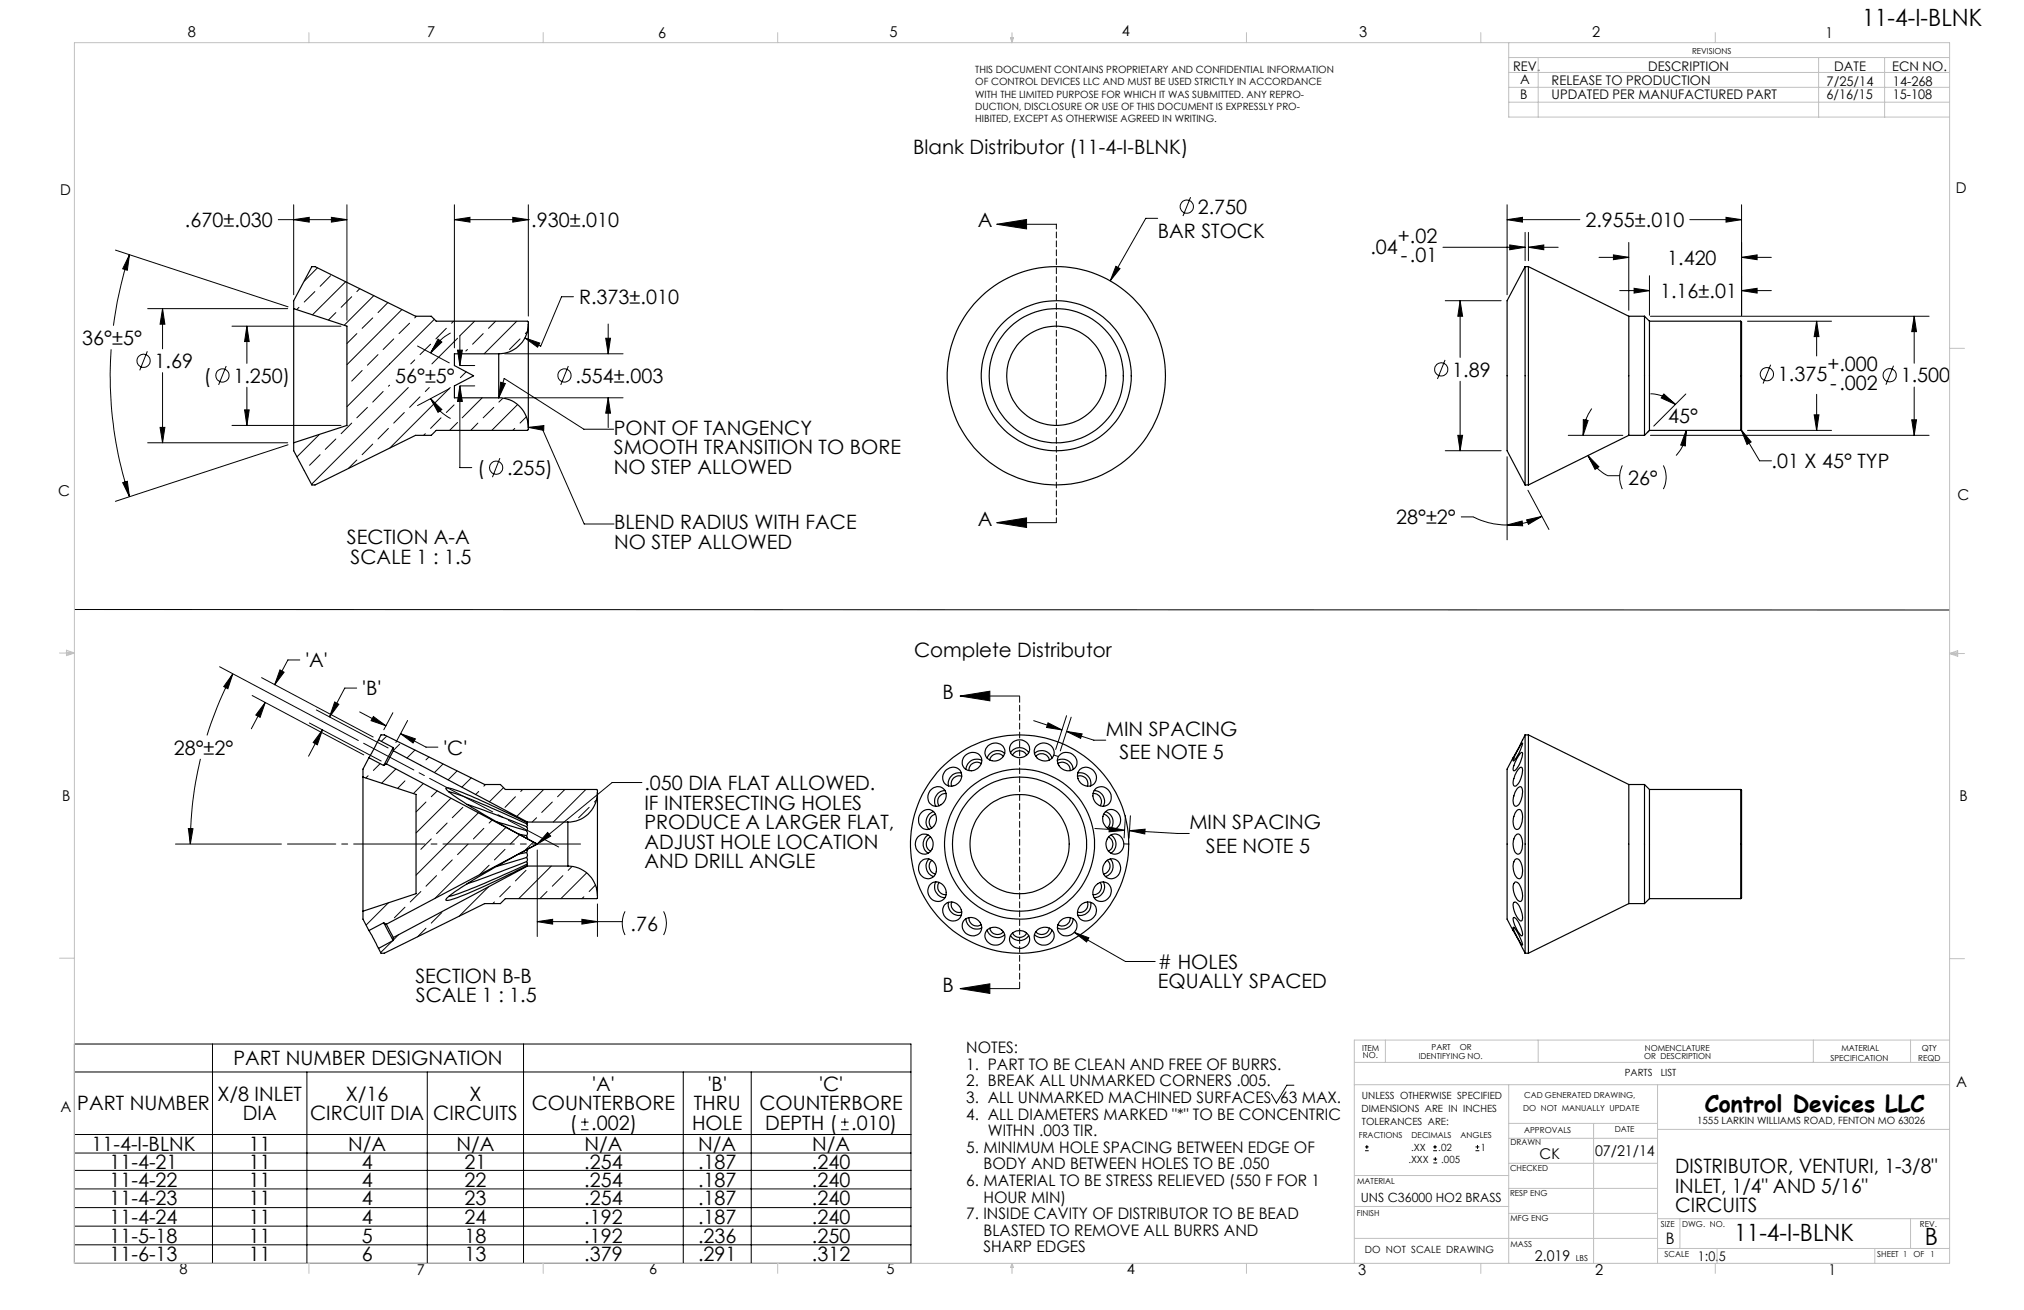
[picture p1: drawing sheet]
<svg xmlns="http://www.w3.org/2000/svg" width="432mm" height="279mm" viewBox="0 0 432 279" stroke-linecap="round" stroke-linejoin="round" font-family="sans-serif">
<g fill="none" stroke="#000" stroke-width=".21">
<path d="M24.6 53.3l36.9 12.1M27.6 54.3l-.4 3.3-1-.3zM27.6 54.3l-.7 2.5a83.1 83.1 0 0 0-2.7 12.7M59.4 46.8h14.6M62.7 43.7v19.2M62.7 46.8l3.3-.4v1zM67.7 57.1l-2.8 2.9M70.5 58.8l-2.2 2.3M70.7 46.4l3.3 .4-3.3 .6zM74 43.7v24.6M96.9 43.7v30.5M96.9 46.8h15.8"/>
<path d="M96.9 46.8l3.4-.4v1zM109.4 46.4l3.3 .4-3.3 .6zM112.7 43.7v23.7M112.7 46.8h.1M212.7 47.8l6.3-1v2zM212.7 47.8h12.7M238.1 56.8l.8 .5-2 2.6zM247 46.6h-2.6l-7.5 13.3M254 42.1l-1.6 4M307.8 52.7h17.6M321.5 46.8h15.5M321.5 43.7v19.2"/>
<path d="M321.5 46.8l3.3-.4v1zM322.1 52.2l3.3 .5-3.3 .6zM325.4 49.6v6M326.1 49.6v6M326.1 52.7h6.3M326.1 52.7l3.3-.5v1.1zM341.1 54.9h6.4M344.2 54.4l3.3 .5-3.3 .5zM347.5 51.7v14.5M351.9 58.8v8.4M360.5 46.8h11M368.2 46.4l3.3 .4-3.3 .6z"/>
<path d="M371.5 43.7v23.5M371.5 54.9h6.4M371.5 54.9l3.4-.5v1zM23.7 74.5a83.7 83.7 0 0 0 3.9 31.4M31.4 74.9l-1.6 4.1M31.5 65.8h29.9M34.7 65.8l.5 3.3h-1.1zM34.7 65.8v8.6M34.7 79.5v14.9M48.3 78.1l-1.7 4M49.5 69.6h23.2M52.7 69.6v7.9"/>
<path d="M52.7 69.6l.5 3.2h-1zM63.8 65.5l-.5 .5M67.2 62.2l-2.3 2.2M71.6 66.7l-1.5 1.6M73.8 60.1l-7.1 7M75 63.3l-2.2 2.2M76.1 71.2l-2.1 2.1M76.8 61.6l-.7 .6M77.3 79l-2.3 2.3M79.5 67.8l-2.2 2.2M79.8 63l-6.4 6.4M80.6 75.6l-2.2 2.3"/>
<path d="M82.8 64.5l-2.2 2.2M84 72.3l-2.3 2.2M85.8 66l-11.8 11.8M87.4 68.9l-2.3 2.3M88.5 76.8l-.9 .8M88.8 67.5l-.3 .3M89.1 73.8l6.7 3.6M91.9 73.4l-2.3 2.2M92.7 68.1l-18.7 18.6M93.5 72.3l.8 .7-2.4 2.3zM95.2 70l-2.2 2.3M96.1 71a10.3 10.3 0 0 0-4.2 4.3"/>
<path d="M96.8 68.5l-.5 .4M97.6 72.1l-5.5 5.5M97.6 74.7h1l-.5 3.3zM98.2 78h3.1M99.4 79.3l-1.2 1.2M99.7 74.5l-.3 .4M101.2 68.5l-3.1 3.1v6.4M103.1 71.2l-2.3 2.2M105.7 68.5l-1.5 1.5M107.7 75.5h25.2M110.2 68.5l-6.9 7M110.9 72.3l-2.2 2.2"/>
<path d="M112 72.1l3.1 1.1-.4 .8zM112.5 70.7l-.4 .5M121.2 78.1l-1.6 4M122.3 63.3h-2.5l-4.4 10.5-3.4-1.7M129.2 72.1h1l-.4 3.4zM129.8 69.1v6.4M308.3 76.8l-1.6 4M308.3 64.1h12M311.5 64.1v12.1M311.5 64.1l.5 3.4h-1zM345.5 62h6.4M348.6 61.5l3.3 .5-3.3 .5z"/>
<path d="M352.1 67.5h59.5M371.5 62h6.4M371.5 62l3.4-.5v1zM372.8 68.5h17.9M377.8 77.8l-1.7 4M387.6 68.5v7.4M387.6 68.5l.5 3.3h-1.1zM404 78l-1.7 4.1M408.4 67.5v10M408.4 67.5l.5 3.2h-1.1zM31.5 94.4h29.9M34.1 91.2h1.1l-.5 3.2z"/>
<path d="M49.5 90.7h23.2M52.2 87.4h1l-.5 3.3zM52.7 82.6v8.1M61.5 94.9l-36.9 12M68.1 92.7l-4.7 4.7M68.3 97l-2.3 2.2M71.6 93.6l-2.2 2.2M75 90.2l-2.2 2.3M76.1 98.1l-1.8 1.8M78.4 86.9l-2.3 2.2M79.5 94.7l-2.2 2.3M81.7 83.5l-2.2 2.3"/>
<path d="M82.9 91.4l-2.3 2.2M83.1 82.2l-.2 .2M86.3 88l-2.3 2.2M87.1 82.7l-20.6 20.6M89.6 84.6l-2.2 2.3M90.7 92.5l-.3 .4M91.6 82.7l-.9 .8M91.9 85l2.4 2.3-.8 .6zM91.9 85a10.5 10.5 0 0 0 4.2 4.3M94.1 89.1l-2.2 2.3M95.8 82.9l-6.7 3.6M96.1 82.7l-12.9 12.8"/>
<path d="M96.9 86.4l-1.7 1.6M97.6 90.1l-1.7 1.7M98.1 82.3v17.4h2.5M98.1 82.3l.5 3.3h-1zM98.2 82.3h3.1M102 90.2l-1.6 1.6M102.9 84.8l-4.3 4.3M105.3 86.9l-2.2 2.2M106.4 84.8l1.2-4.1 17 10.8h6.3M106.6 97.7l-1.5 4.1M106.8 81.5l1 .3-1.4 3zM107.3 84.9l-.9 .9"/>
<path d="M107.7 84.8h25.2M109.8 91.4l-.4 .4M110.4 86.3l-5.5 5.5M112.3 88.9l-1.4 1.3M112.7 91.2l2.9 .1 9 20.5h6.4M112.7 91.2l3.3-.4v1zM129.8 84.8v6.4M129.8 84.8l.4 3.3h-1zM308.3 96.1h12M311 92.9h1l-.5 3.2zM311.5 81.3v14.8M321.5 97.4v17.7"/>
<path d="M334.6 92.9h11.6M337.8 89.5l1 .2-1.1 3.2zM338.8 97.2l2.3 2.4-.8 .5zM338.8 97.2a9.3 9.3 0 0 0 4.2 4.3h2.5M339.6 87.1l-.3 .4a10.1 10.1 0 0 0-1.6 5.4M346.1 99.3a5.9 5.9 0 0 0 0 5M351.9 91.8l-.5 .5M352.1 92.9h59.5M352.1 84a7.7 7.7 0 0 1 5.3 2.3M354.9 99.3a5.6 5.6 0 0 1 0 5M355 84l2.4 2.3-3-1.4zM359.7 84l-6.9 6.9"/>
<path d="M359.7 91.8l-.1 3.3-1-.2zM359.7 91.8l-.1 1.2a7.9 7.9 0 0 1-2 4.2M371.5 91.7l3.9 6.6h2.5M371.5 91.7l2.1 2.6-.9 .5zM372.8 91.8h17.9M387 88.5h1.1l-.5 3.3zM387.6 84.1v7.7M407.8 89.5h1.1l-.5 3.4zM408.4 82.5v10.4M26.2 102.9l1-.2 .4 3.2zM64.9 100.3v.1M212.7 111.5l6.3-1v2z"/>
<path d="M212.7 111.5h12.7M311.7 110.2a6.5 6.5 0 0 1 4.2 .7l.5 .2a14.6 14.6 0 0 0 5.1 .9M321.5 112l3.2-.9 .1 1zM325.7 110.9l3.2-.8-2.8 1.7zM326 104.6l4.4 8.3M328.9 110.1a15.6 15.6 0 0 1-7.4 1.9M15.9 130l400 .1M46.8 142.2l29.6 15.7M49.7 143.7l-1.1 3.2-.9-.5zM49.7 143.7a71.6 71.6 0 0 0-5.5 13.1M53.8 148.3l23.8 12.7M55.8 144.5l23.8 12.7"/>
<path d="M56.6 149.8l-3 5.6M56.6 149.8l-1.1 3.2-.9-.5zM59.7 142.9l.9 .5-2 2.7zM64 140.8h-2.6l-2.8 5.3M66 154.2l15.3 8.1M67.5 151.4l15.3 8.1M68.8 155.7l-3 5.6M68.8 155.7l-1.1 3.2-.9-.5zM71.4 149.7l.9 .5-2 2.7zM76.1 146.8h-2.5l-3.3 6.1M76.7 151.8l5.6 3M79.7 152.8l2.6 2-3.1-1.1z"/>
<path d="M82.5 157l-1.1 1.1M83.8 152l-1.9 3.6M85.3 158.7l-1.4 1.4M85.5 156.5l5.4 2.8h2.5M85.5 156.5l3.1 1.1-.5 .9zM87 153.7l-2.5 4.7M88.5 160l-1.7 1.7M204.8 148.4l6.4-1v2.1zM204.8 148.4h12.7M220.5 153.7l6.1 2M223.6 154.2l3 1.5-3.3-.5zM227.5 156l3.4 .5-.4 1z"/>
<path d="M227.5 152.6l-2.3 7.2M227.5 156l5.9 1.9h2.5M228.5 153l-2.3 7.2M40.2 176.7h1l-.6 3.3zM42.8 161.9a76.5 76.5 0 0 0-2.2 18.1M78.5 165.5l-.5 .4M81.1 162.9l-1.4 1.4M84.5 164l-3.1 3M86.4 166.5l-1.6 1.7M89.8 163.2h-.1M90.3 167.1l-2.1 2.2M90.9 171.1l-2.1 2.1"/>
<path d="M91.5 161.5l-.6 .6M92 178.9l-2.2 2.3M93.3 168.7l-1.3 1.2M94.5 162.9l-1.8 1.9M95.4 175.5l-2.3 2.3M96.2 170.3l-7.4 7.4M97.5 164.4l-1.9 1.9M98.7 172.2l-2.2 2.2M100.5 165.9l-2 2M102.1 173.4l-13.3 13.3M102.1 168.8l-.6 .7M103.2 176.7l-2.2 2.2"/>
<path d="M103.6 167.3l-.4 .4M105 174.9l-.6 .6M107.4 168l-3 3M107.9 176.5l-15.2 15.2M110 169.9l-2.3 2.3M110.8 178l-1.9 2M111.5 168.4l-.4 .4M113.8 179.6l-1.9 1.9M114.5 174.4l-1 .9M116 168.4l-5.8 5.7M116.8 177.6l.7 .7-2.9 1.7zM117.8 171.1l-2.2 2.2"/>
<path d="M120.5 168.4l-1.5 1.5M125 168.4l-7 6.9M125.7 172.2l-2.3 2.2M127.2 170.6l-.4 .5M136.9 166.9h-6.3l-16 13.1M224.8 161l1 .4M233.6 176.7l6.3 .4M236.6 176.4l3.3 .7-3.3 .3zM239.7 180h1.1M240.1 173.9l-.3 4.8M241 177.2l3.3-.4-.1 1.1zM241 177.2l10.2 .6h2.5"/>
<path d="M241.2 174l-.3 4.8M37.4 180h22.6M82.9 192.5l-4.8 4.8M85.1 199.3l-1.2 1.2M86.4 193.5l-2.3 2.3M89.8 190.1l-2.3 2.3M90.9 198l-1.8 1.8M93.1 186.8l-2.2 2.2M94.3 194.6l-2.3 2.3M96.5 183.4l-2.2 2.2M99.9 180l-2.3 2.3M104.2 189.1l-6.3 6.3"/>
<path d="M104.4 184.5l-2.1 2M105.5 192.4l-.4 .3M107.7 181.2l-2.2 2.2M108.9 189l-2.3 2.3M112.2 185.6l-2.2 2.3M114.6 181.3v18.4M114.6 196.6h18.2M114.6 196.6l3.3-.5v1zM116.7 190.1l-1.5 1.6M117.6 184.7l-6.9 7M120.1 186.8l-2.3 2.2M122.1 184.8l-.9 .8"/>
<path d="M124.1 196.1l3.4 .5-3.4 .5zM124.6 191.3l-.5 .4M125.2 186.2l-5.5 5.5M127 188.8l-1.3 1.3M127.5 192.8v6.9M133.3 194.4a5.6 5.6 0 0 0 0 5M141.6 194.4a5.6 5.6 0 0 1 0 5M229.2 198.9l10.9 6.2h6.4M229.2 198.9l3.1 1.1-.5 .9zM83.7 200.7l-2.5 2.5M204.8 210.9l6.4-1.1v2.1zM204.8 210.9h12.7"/>
<path d="M15.9 222.7h178.4v46.8h-178.4zM15.9 228.6h178.4M45.3 222.7v46.8M65.5 228.6v40.9M91.2 228.6v40.9M111.7 222.7v46.8M124 239.3h1.6M124.8 238.5v1.6M145.8 228.6v40.9M160.3 228.6v40.9M179.4 239.3h1.6M180.2 238.5v1.6"/>
<path d="M276 231.5h-1.5l-2.2 3.8-1.1-1.9M15.9 242h178.4M15.9 245.9h178.4M15.9 249.6h178.4M15.9 253.6h178.4M15.9 257.6h178.4M124 240.9h1.6M179.4 240.9h1.6M291.2 245.4h.8M291.2 244.6h.8M291.6 244.2v.8M305.8 245.4h.8"/>
<path d="M305.8 244.6h.8M305.8 248h.8M305.8 247.2h.8M306.1 244.2v.8M306.2 246.8v.8M314.8 245.4h.8M314.8 244.6h.8M315.2 244.2v.8M15.9 261.5h178.4M15.9 265.5h178.4"/>
<circle cx="253.2" cy="44.1" r="1.41"/>
<circle cx="30.6" cy="76.9" r="1.4"/>
<circle cx="307.5" cy="78.8" r="1.41"/>
<circle cx="376.9" cy="79.8" r="1.41"/>
<circle cx="47.5" cy="80.1" r="1.4"/>
<circle cx="105.8" cy="99.8" r="1.41"/>
<circle cx="120.4" cy="80.1" r="1.41"/>
<circle cx="403.1" cy="80" r="1.42"/>
</g>
<path d="M225.4 47.8v63.7" fill="none" stroke="#000" stroke-width=".21" stroke-dasharray="1.3 .6" stroke-dashoffset=".2"/>
<path d="M217.5 148.4v62.4" fill="none" stroke="#000" stroke-width=".21" stroke-dasharray="1.3 .6" stroke-dashoffset="-.1"/>
<path d="M123.9 180h-62.6" fill="none" stroke="#000" stroke-width=".21" stroke-dasharray="15.2 1.3 1.3 1.3" stroke-dashoffset="4.9"/>
<path d="M77.6 158.5l41.6 22.2" fill="none" stroke="#000" stroke-width=".21" stroke-dasharray="15.2 1.3 1.3 1.3" stroke-dashoffset="3.1"/>
<g fill="none" stroke="#c0c0c0" stroke-width=".21">
<path d="M15.9 9.1h400v260.4h-400zM65.9 6.9v2.2M115.9 6.9v2.2M165.9 6.9v2.2M215.6 8h.6l-.3 1.1zM215.7 8l.2 1.1M215.9 6.9v2.2M216 8l-.1 1.1M265.9 6.9v2.2M315.9 6.9v2.2M321.9 9.1v15.9h94M321.9 15.5h94"/>
<path d="M321.9 18.6h94M321.9 12.3h94M328.2 12.3v12.7M365.9 6.9v2.2M388 12.3v12.7M402.1 12.3v12.7M321.9 21.8h94M415.9 74.3h3.2M12.7 139.3h3.2M14.2 139.1l1.7 .2M14.2 138.7l1.7 .6-1.7 .5zM15.9 139.3l-1.7 .3"/>
<path d="M415.9 139.4h3.2M415.9 139.4l1.8-.6v1.2zM415.9 139.4l1.8 .3M417.7 139.2l-1.8 .2M12.7 204.4h3.2M415.9 204.5h3.2M288.9 231.4h127M288.9 226.6h127M295.6 221.8v4.8M321.9 231.4v38.1M321.9 239.6h31.7M328.2 221.8v4.8"/>
<path d="M340 239.6v29.9M353.6 231.4v38.1M386.9 221.8v4.8M407.6 221.8v4.8M415.9 221.8h-127v47.7M288.9 257.3h33M288.9 250.7h33M321.9 258.8h31.7M321.9 253.5h31.7M321.9 248.1h31.7M321.9 242.8h31.7M353.6 259.9h62.3"/>
<path d="M353.6 240.9h62.3M358.4 259.9v6.4M407.6 259.9v6.4M65.9 269.5v2.1M115.9 269.5v2.1M165.9 269.5v2.1M215.9 269.5v2.1M215.9 269.5l.3 .8h-.6zM265.9 269.5v2.1M288.9 264.1h64.7M315.9 269.5v2.1M353.6 266.3h62.3"/>
<path d="M365.9 269.5v2.1M366.3 266.3v3.2M400 266.3v3.2"/>
</g>
<g fill="#000">
<path d="M212.7 47.8l6.3-1v2zM212.7 111.5l6.3-1v2zM204.8 148.4l6.4-1v2.1zM204.8 210.9l6.4-1.1v2.1z"/>
<path d="M311.5 64.1l.5 3.4h-1zM311 92.9h1l-.5 3.2zM322.1 52.2l3.3 .5-3.3 .6zM326.1 52.7l3.3-.5v1.1zM321.5 46.8l3.3-.4v1zM368.2 46.4l3.3 .4-3.3 .6zM371.5 62l3.4-.5v1zM348.6 61.5l3.3 .5-3.3 .5zM387.6 68.5l.5 3.3h-1.1zM387 88.5h1.1l-.5 3.3zM408.4 67.5l.5 3.2h-1.1zM407.8 89.5h1.1l-.5 3.4zM337.8 89.5l1 .2-1.1 3.2zM338.8 97.2l2.3 2.4-.8 .5zM321.5 112l3.2-.9 .1 1zM325.7 110.9l3.2-.8-2.8 1.7zM344.2 54.4l3.3 .5-3.3 .5zM371.5 54.9l3.4-.5v1zM371.5 91.7l2.1 2.6-.9 .5zM238.1 56.8l-1.2 3.1 2-2.6z"/>
<path d="M359.7 91.8l-.1 3.3-1-.2zM355 84l2.4 2.3-3-1.4zM223.6 154.2l3 1.5-3.3-.5zM227.5 156l3.4 .5-.4 1zM236.6 176.4l3.3 .7-3.3 .3zM241 177.2l3.3-.4-.1 1.1z"/>
<path d="M229.2 198.9l3.1 1.1-.5 .9zM34.1 91.2h1.1l-.5 3.2zM34.7 65.8l.5 3.3h-1.1zM27.6 54.3l-.4 3.3-1-.3zM26.2 102.9l1-.2 .4 3.2zM96.9 46.8l3.4-.4v1zM109.4 46.4l3.3 .4-3.3 .6zM129.2 72.1h1l-.4 3.4zM129.8 84.8l.4 3.3h-1zM97.6 74.7h1l-.5 3.3zM98.1 82.3l.5 3.3h-1zM70.7 46.4l3.3 .4-3.3 .6zM62.7 46.8l3.3-.4v1zM52.2 87.4h1l-.5 3.3zM52.7 69.6l.5 3.2h-1zM93.5 72.3l.8 .7-2.4 2.3zM91.9 85l2.4 2.3-.8 .6zM106.8 81.5l1 .3-1.4 3zM112.7 91.2l3.3-.4v1zM112 72.1l3.1 1.1-.4 .8zM59.7 142.9l.9 .5-2 2.7zM56.6 149.8l-1.1 3.2-.9-.5zM71.4 149.7l.9 .5-2 2.7zM68.8 155.7l-1.1 3.2-.9-.5zM85.5 156.5l3.1 1.1-.5 .9zM79.7 152.8l2.6 2-3.1-1.1zM114.6 196.6l3.3-.5v1zM124.1 196.1l3.4 .5-3.4 .5zM49.7 143.7l-1.1 3.2-.9-.5zM40.2 176.7h1l-.6 3.3zM116.8 177.6l.7 .7-2.9 1.7z"/>
</g>
<g fill="none" stroke="#000" stroke-width=".25">
<path d="M325.4 56.9v46.5M325.4 56.9l-3.9 7.2v32l3.9 7.3M325.4 56.9h.7M326.1 56.9v46.5M326.1 56.9l21.4 10.6M62.7 65.8v28.6M62.7 65.8v-1.7l3.8-7.2h.7l21.5 10.6h3.3l1.1 1h19.4l.2 .2v.4M62.7 65.8l11.3 3.8v21.1l-11.3 3.7M106.4 75.5v9.3M106.4 75.5h-9.5v2.5l4.1 2.2-4.1 2.1v2.5h9.5M112.7 69.1a6.4 6.4 0 0 1-6.3 6.4M112.7 69.1v22.1"/>
<path d="M347.5 67.5v25.4M347.5 67.5h3.3M350.8 67.5v25.4M350.8 67.5l1.1 1M351.9 68.5v23.3M351.9 68.5h19.5M371.4 68.5v23.3M371.4 68.5l.1 .2v22.9l-.1 .2M106.4 84.8a6.3 6.3 0 0 1 6.3 6.4M112.7 91.2v.4l-.2 .2h-19.4l-1.1 1.1h-3.3l-21.5 10.5h-.7l-3.8-7.3v-1.7M347.5 92.9l-21.4 10.5M347.5 92.9h3.3"/>
<path d="M351.9 91.8l-1.1 1.1M351.9 91.8h19.5M325.4 103.4h.7M80.8 157.8l-2.1 3.8M80.8 157.8l.5-1.1h.7l21.4 10.6h3.4l1 1.1h19.5l.2 .2v.4M80.8 157.8l3.1 1.7M83.9 159.5l-2.1 3.8M83.9 159.5v.6M210.7 159.1a2.08 2.08 0 0 1 2.4-.5 2.08 2.08 0 0 1 1.2 2.1 2.17 2.17 0 0 1-2.1 1.6 2.17 2.17 0 0 1-2.1-1.7l.2-.9zM215.9 158.5a2.11 2.11 0 0 1 2.6-.5 2.11 2.11 0 0 1 1 2.5 2.21 2.21 0 0 1-2.3 1.1 2.21 2.21 0 0 1-1.8-1.9l.1-.6zM221 159.2a2.15 2.15 0 0 1 2.7-.5 2.15 2.15 0 0 1 .9 2.7 2.19 2.19 0 0 1-2.5 .7 2.19 2.19 0 0 1-1.4-2.3zM324.7 158.5h.1a7.7 7.7 0 0 1-1.9 3.8 1.89 1.89 0 0 1 .5-1.5z"/>
<path d="M325.4 156.7v46.6M325.4 156.7l-3.9 7.3v32l3.9 7.3M325.4 156.7h.7M326.1 156.7v46.6M326.1 156.7l21.4 10.6M77.4 165.7v28.6M77.4 165.7l11.4 3.7v21.2l-11.4 3.7M78.7 161.6l3.1 1.7M78.7 161.6l-1.3 2.4v1.7M82.4 162.9l32.2 17.1M82.4 162.9l-.6 .4M83.9 160.1l-1.5 2.8"/>
<path d="M83.9 160.1l28.6 15.2M95.7 168.9a89.9 89.9 0 0 1 13.8 5.5l2.8 1.3M99.6 171.6l12.7 4.7M105.9 175.3l6.4 1.9M110.7 177.9l1.6 .3M112.3 178.2l.2 .7M112.3 177.2h.1a.75 .75 0 0 1-.1 1M112.3 176.3a.51 .51 0 0 1 0 .9M112.3 175.7l.2 .3-.2 .3M112.3 175.4l.2 .1-.2 .2M112.3 175.4l-3.8-1.9a81.8 81.8 0 0 0-12.9-5.5h-.4a1 1 0 0 0 .8 1.1 159.7 159.7 0 0 0 18.6 10.9M112.5 175.3l-.2 .1"/>
<path d="M112.5 175.3h8.6M121.1 175.3v9.4M127.5 169v22M127.5 169a6.3 6.3 0 0 1-6.4 6.3M195.9 178.5a1.97 1.97 0 0 1 2.5-.2 1.97 1.97 0 0 1 .6 2.5 1.91 1.91 0 0 1-2.4 1.3 1.91 1.91 0 0 1-1.3-2.4l.2-.6zM196.5 173.4a1.87 1.87 0 0 1 2.5-.5 1.87 1.87 0 0 1 .7 2.4 1.91 1.91 0 0 1-2.4 1.5 1.91 1.91 0 0 1-1.3-2.5zM198 178.1a2.31 2.31 0 0 0 0 3.9M198.5 178.5a1.68 1.68 0 0 0-.9 1.5 1.68 1.68 0 0 0 .9 1.5M198.6 168.4a1.88 1.88 0 0 1 2.7-.2 1.88 1.88 0 0 1 .2 2.7 1.9 1.9 0 0 1-2.7 .8 1.9 1.9 0 0 1-.6-2.7zM199.2 173.1a2.29 2.29 0 0 0-1 3.7M199.6 173.7a1.66 1.66 0 0 0-1.3 1.2 1.66 1.66 0 0 0 .5 1.7M201.6 168.6a2.31 2.31 0 0 0-1.9 3.4"/>
<path d="M201.7 164.4a1.95 1.95 0 0 1 3.1-.2 1.95 1.95 0 0 1-.6 3.1 1.89 1.89 0 0 1-2.7-.3 1.89 1.89 0 0 1 .2-2.6zM201.8 169.3a1.66 1.66 0 0 0-1.5 .8 1.66 1.66 0 0 0 0 1.8M205.1 164.9a2.3 2.3 0 0 0-2.7 2.7M205.2 165.6a1.65 1.65 0 0 0-1.8 .3 1.65 1.65 0 0 0-.3 1.8M206 161a1.95 1.95 0 0 1 2.4-.4 1.95 1.95 0 0 1 1 2.2 2.12 2.12 0 0 1-2 1.6 2.12 2.12 0 0 1-2.1-1.5l.1-1zM209.3 162.9a1.66 1.66 0 0 0-1.7-.1 1.66 1.66 0 0 0-.9 1.6M209.4 162.2a2.27 2.27 0 0 0-3.3 1.9M214.1 161.3a1.65 1.65 0 0 0-1.7-.5 1.65 1.65 0 0 0-1.2 1.3M214.3 160.7a2.25 2.25 0 0 0-3.7 1M215.6 160.5a2.27 2.27 0 0 1 3.9 0M216 161.1a1.65 1.65 0 0 1 1.5-1 1.65 1.65 0 0 1 1.5 1M220.7 160.7a2.25 2.25 0 0 1 3.7 1"/>
<path d="M221 161.3a1.65 1.65 0 0 1 1.7-.5 1.65 1.65 0 0 1 1.2 1.3M225.6 162.2a2.31 2.31 0 0 1 3.4 1.9M225.7 162.9a1.65 1.65 0 0 1 1.8-.1 1.65 1.65 0 0 1 .8 1.6M226 161.1a2.14 2.14 0 0 1 2.9-.1 2.14 2.14 0 0 1 .3 2.9 2.21 2.21 0 0 1-2.7 0 2.21 2.21 0 0 1-.7-2.6zM229.9 165.6a1.65 1.65 0 0 1 1.7 .3 1.65 1.65 0 0 1 .4 1.8M229.9 164.9a2.27 2.27 0 0 1 2.8 2.7M230.4 164.1a2.17 2.17 0 0 1 2.9 .3 2.17 2.17 0 0 1 0 2.9 2.19 2.19 0 0 1-2.8-.4 2.19 2.19 0 0 1-.1-2.8zM233.2 169.3a1.67 1.67 0 0 1 1.5 .8 1.67 1.67 0 0 1 0 1.7M233.4 168.6a2.31 2.31 0 0 1 2 3.4M233.8 168.2a2.12 2.12 0 0 1 3 .8 2.12 2.12 0 0 1-1 2.9 2.24 2.24 0 0 1-2.4-1.2 2.24 2.24 0 0 1 .4-2.5zM235.4 173.7a1.65 1.65 0 0 1 1.4 1.2 1.65 1.65 0 0 1-.6 1.7M235.8 173.2a2.08 2.08 0 0 1 2.7 .1 2.08 2.08 0 0 1 .3 2.6 1.91 1.91 0 0 1-2.2 .9 1.91 1.91 0 0 1-1.3-2l.1-1.1z"/>
<path d="M235.8 173.1a2.28 2.28 0 0 1 1.1 3.7M236.5 178.5a1.65 1.65 0 0 1 .9 1.5 1.65 1.65 0 0 1-.9 1.5M236.7 178.3a1.93 1.93 0 0 1 2.2-.1 1.93 1.93 0 0 1 .8 2.1 1.92 1.92 0 0 1-2 1.9 1.92 1.92 0 0 1-1.8-2.2l.3-1.1zM237 178.1a2.27 2.27 0 0 1 0 3.9M323.5 178a.88 .88 0 0 1 1.2 .9 2.93 2.93 0 0 1-.7 3.3 1.38 1.38 0 0 1-1.1-1.5 3.1 3.1 0 0 1 .6-2.7zM323.7 172.8a.7 .7 0 0 1 .8 0 .7 .7 0 0 1 .3 .8 3.9 3.9 0 0 1-.8 3.2 .82 .82 0 0 1-1.1-.9 3.7 3.7 0 0 1 .8-3.1zM323.7 168.2a.58 .58 0 0 1 .8-.4 .58 .58 0 0 1 .3 .8 4 4 0 0 1-1.2 3.3l-.1 .1a1.17 1.17 0 0 1-.7-1.6l.4-1.4zM324.2 163.8l.3-.2a1.18 1.18 0 0 1 .2 1.5 3.6 3.6 0 0 1-1.4 2.6h-.2a1.23 1.23 0 0 1-.1-1.6 4.9 4.9 0 0 1 1.2-2.3zM324.3 160.7l.4-.2a3.2 3.2 0 0 1-.6 2.6 2.07 2.07 0 0 1-1.2 1.3 1.94 1.94 0 0 1 .3-1.8zM347.5 167.3v25.4M347.5 167.3h3.3M350.8 167.3v25.4"/>
<path d="M350.8 167.3l1.1 1.1M351.9 168.4v23.3M351.9 168.4h19.5M371.4 168.4v23.3M371.4 168.4l.1 .2v21.8a1.32 1.32 0 0 1-.1 1.3M77.4 194.3v1.7l1.3 2.5M78.7 198.5l2.1 3.8M81.8 196.8l2.1 3.8M81.8 196.8l-3.1 1.7M81.8 196.8l.6 .3M82.4 197.1l1.5 2.9M83.9 200v.6"/>
<path d="M112.3 184.7h.2M112.3 184.4l.2 .2-.2 .1M112.3 183.8l.2 .4-.2 .2M112.3 182.9h.1a.54 .54 0 0 1-.1 .9M112.3 181.8l.1 .1a.74 .74 0 0 1-.1 1M112.3 182.9l-6.4 1.9M112.3 183.8l-12.7 4.7M112.3 181.8l-1.6 .3M112.3 184.4l-6.5 2.9a70.8 70.8 0 0 1-10.1 3.9M112.5 181.2l-.2 .6M112.5 184.7l-28.6 15.3M112.5 184.7h8.6"/>
<path d="M114.6 180l-7.6 4.2a66.7 66.7 0 0 0-11.8 7.5l-.1 .2a1.14 1.14 0 0 0 1.4-.1 133.6 133.6 0 0 0 15.8-7.1M114.6 180l-32.2 17.1M121.1 184.7a6.3 6.3 0 0 1 6.4 6.3M127.5 191v.5l-.2 .2h-19.5l-1 1h-3.4l-21.4 10.6h-.7l-.5-1M196.4 183.8a2.02 2.02 0 0 1 2.5-.3 2.02 2.02 0 0 1 .8 2.4 1.93 1.93 0 0 1-2.2 1.5 1.93 1.93 0 0 1-1.5-2.3zM198.2 183.2a2.29 2.29 0 0 0 1 3.7M198.5 188.6a2.14 2.14 0 0 1 2.7 .1 2.14 2.14 0 0 1 .4 2.7 2.11 2.11 0 0 1-2.9 .4 2.11 2.11 0 0 1-.4-2.9zM198.8 183.5a1.65 1.65 0 0 0-.5 1.7 1.65 1.65 0 0 0 1.3 1.2M199.7 188.1a2.27 2.27 0 0 0 1.9 3.4M200.3 188.2a1.66 1.66 0 0 0 0 1.8 1.66 1.66 0 0 0 1.6 .8M201.5 193a2.13 2.13 0 0 1 3 .1 2.13 2.13 0 0 1-.1 3 2.2 2.2 0 0 1-2.7-.4 2.2 2.2 0 0 1-.2-2.7zM202.4 192.4a2.3 2.3 0 0 0 2.7 2.8"/>
<path d="M203.1 192.4a1.64 1.64 0 0 0 .4 1.7 1.64 1.64 0 0 0 1.7 .4M205.8 196.2a2.18 2.18 0 0 1 2.8 0 2.18 2.18 0 0 1 .4 2.8 2.16 2.16 0 0 1-2.9 .1 2.16 2.16 0 0 1-.3-2.9zM206.1 195.9a2.27 2.27 0 0 0 3.3 2M206.7 195.7a1.66 1.66 0 0 0 .9 1.6 1.66 1.66 0 0 0 1.7-.1M210.5 198.4a2.18 2.18 0 0 1 2.7-.4 2.18 2.18 0 0 1 1 2.6 2.14 2.14 0 0 1-2.8 .8 2.14 2.14 0 0 1-1-2.7zM210.6 198.4a2.29 2.29 0 0 0 3.7 1M211.2 198a1.66 1.66 0 0 0 1.2 1.3 1.66 1.66 0 0 0 1.7-.6M215.6 199.5a2.31 2.31 0 0 0 3.9 0M215.7 199.3a2.18 2.18 0 0 1 2.5-.8 2.18 2.18 0 0 1 1.4 2.2 2.18 2.18 0 0 1-2.3 1.6 2.18 2.18 0 0 1-1.9-2.1zM216 199a1.68 1.68 0 0 0 1.5 .9 1.68 1.68 0 0 0 1.5-.9M221.4 198.3a2.03 2.03 0 0 1 2.4-.4 2.03 2.03 0 0 1 1 2.2 2.12 2.12 0 0 1-2.4 1.5 2.12 2.12 0 0 1-1.7-2.2l.2-.6zM223.9 197.9a1.67 1.67 0 0 1-1.2 1.4 1.67 1.67 0 0 1-1.7-.5"/>
<path d="M224.4 198.4a2.29 2.29 0 0 1-3.7 1M226.2 196.4a1.96 1.96 0 0 1 2.3-.6 1.96 1.96 0 0 1 1.2 2 2.1 2.1 0 0 1-2 1.8 2.1 2.1 0 0 1-2.1-1.7l.1-.6zM228.3 195.7a1.63 1.63 0 0 1-.8 1.6 1.63 1.63 0 0 1-1.8-.1M229 195.9a2.31 2.31 0 0 1-3.4 2M230.6 193a1.92 1.92 0 0 1 2.9 0 1.92 1.92 0 0 1-.5 2.9 1.89 1.89 0 0 1-2.7-.1 1.89 1.89 0 0 1 .3-2.8zM232 192.4a1.65 1.65 0 0 1-.4 1.7 1.65 1.65 0 0 1-1.7 .4M232.7 192.4a2.27 2.27 0 0 1-2.8 2.8M234 188.7a1.88 1.88 0 0 1 2.5-.1 1.88 1.88 0 0 1 .3 2.5 1.95 1.95 0 0 1-2.9 .9 1.95 1.95 0 0 1-.2-3.1zM234.7 188.2a1.66 1.66 0 0 1 0 1.8 1.66 1.66 0 0 1-1.5 .8M235.4 188.1a2.27 2.27 0 0 1-2 3.4M236.2 183.5a1.95 1.95 0 0 1 2.5 .4 1.95 1.95 0 0 1 .1 2.5 1.91 1.91 0 0 1-2.7 .7 1.91 1.91 0 0 1-.6-2.7zM236.2 183.5a1.65 1.65 0 0 1 .6 1.7 1.65 1.65 0 0 1-1.4 1.2"/>
<path d="M236.9 183.2a2.28 2.28 0 0 1-1.1 3.7M322.8 197.8a7.4 7.4 0 0 1 2 3.8 10.8 10.8 0 0 1-2-3.8zM322.9 195.7h.1M323 192.5a1.09 1.09 0 0 1 1.2 .9 3.6 3.6 0 0 1 .4 3 1.41 1.41 0 0 1-1.1-1.1 3.3 3.3 0 0 1-.5-2.8zM323 195.7a4.3 4.3 0 0 1 1.8 3.1l-.1 .8a4.7 4.7 0 0 1-1.8-2.9l-.1-.7 .1-.3M323.1 188.2a.89 .89 0 0 1 1.2 .9 2.9 2.9 0 0 1 .1 3.2 2.19 2.19 0 0 1-1.5-2.1l-.1-1zM323.2 183.3a.82 .82 0 0 1 1.3 .7 3.4 3.4 0 0 1-.2 3.4 1.27 1.27 0 0 1-1.3-1.2 3.2 3.2 0 0 1 .2-2.9zM347.5 192.7l-21.4 10.6M347.5 192.7h3.3M351.9 191.7l-1.1 1M351.9 191.7h19.5M83.9 200.6l-3.1 1.7"/>
<path d="M325.4 203.3h.7"/>
<circle cx="225.3" cy="80.1" r="14.3"/>
<circle cx="225.3" cy="80.2" r="16"/>
<circle cx="225.3" cy="80.2" r="10.6"/>
<circle cx="225.4" cy="80.1" r="23.3"/>
<circle cx="217.5" cy="180" r="14.3"/>
<circle cx="217.5" cy="180" r="16"/>
<circle cx="217.5" cy="180" r="23.3"/>
<circle cx="217.5" cy="180" r="10.6"/>
</g>
<g font-size="5.1">
<text x="397.3" y="5.6">11-4-I-BLNK</text>
<text x="369.9" y="264.7">11-4-I-BLNK</text>
<text x="410.6" y="265.5">B</text>
</g>
<text font-size="4.9" x="363.7" y="237.1">Control Devices LLC</text>
<g font-size="4.2">
<text x="194.8" y="32.9">Blank Distributor (11-4-I-BLNK)</text>
<text x="255.5" y="45.6">2.750</text>
<text x="39.5" y="48.4">.670±.030</text>
<text x="113.4" y="48.4">.930±.010</text>
<text x="208.6" y="48.5">A</text>
<text x="247" y="50.7">BAR STOCK</text>
<text x="298.2" y="51.8">+.02</text>
<text x="338.2" y="48.4">2.955±.010</text>
<text x="292.4" y="54.1">.04</text>
<text x="298.8" y="55.9">-.01</text>
<text x="355.7" y="56.5">1.420</text>
<text x="123.5" y="64.9">R.373±.010</text>
<text x="354.2" y="63.6">1.16±.01</text>
<text x="17.6" y="73.6">36°±5°</text>
<text x="33" y="78.5">1.69</text>
<text x="43.5" y="81.6">(</text>
<text x="49.8" y="81.6">1.250)</text>
<text x="84.3" y="81.7">56°±5°</text>
<text x="122.8" y="81.6">.554±.003</text>
<text x="309.8" y="80.3">1.89</text>
<text x="379.3" y="81.3">1.375</text>
<text x="389.9" y="79.1">+.000</text>
<text x="390.4" y="83.2">-.002</text>
<text x="405.5" y="81.6">1.500</text>
<text x="131" y="92.7">PONT OF TANGENCY</text>
<text x="355.9" y="90.3">45°</text>
<text x="101.8" y="101.3">(</text>
<text x="108.2" y="101.3">.255)</text>
<text x="131" y="96.9">SMOOTH TRANSITION TO BORE</text>
<text x="131" y="101">NO STEP ALLOWED</text>
<text x="377.9" y="99.9">.01 X 45° TYP</text>
<text x="347.3" y="103.4">26°</text>
<text x="131" y="112.9">BLEND RADIUS WITH FACE</text>
<text x="208.6" y="112.1">A</text>
<text x="297.9" y="111.8">28°±2°</text>
<text x="74" y="116.1">SECTION A-A</text>
<text x="131" y="117">NO STEP ALLOWED</text>
<text x="74.8" y="120.3">SCALE 1 : 1.5</text>
<text x="65.1" y="142.3">'A'</text>
<text x="195" y="140.1">Complete Distributor</text>
<text x="77.3" y="148.3">'B'</text>
<text x="201" y="149.1">B</text>
<text x="37.1" y="160.9">28°±2°</text>
<text x="94.6" y="160.9">'C'</text>
<text x="235.9" y="156.9">MIN SPACING</text>
<text x="238.9" y="162">SEE NOTE 5</text>
<text x="137.5" y="168.5">.050 DIA FLAT ALLOWED.</text>
<text x="137.5" y="172.7">IF INTERSECTING HOLES</text>
<text x="137.5" y="176.8">PRODUCE A LARGER FLAT,</text>
<text x="253.7" y="176.8">MIN SPACING</text>
<text x="137.5" y="181">ADJUST HOLE LOCATION</text>
<text x="137.5" y="185.2">AND DRILL ANGLE</text>
<text x="257.3" y="181.9">SEE NOTE 5</text>
<text x="134.5" y="198.5">.76</text>
<text x="88.6" y="209.6">SECTION B-B</text>
<text x="247" y="206.6"># HOLES</text>
<text x="88.7" y="213.8">SCALE 1 : 1.5</text>
<text x="201" y="211.5">B</text>
<text x="247" y="210.8">EQUALLY SPACED</text>
<text x="49.8" y="227.1">PART NUMBER DESIGNATION</text>
<text x="126.3" y="232.7">'A'</text>
<text x="151" y="232.7">'B'</text>
<text x="174.8" y="232.7">'C'</text>
<text x="16.5" y="236.8">PART NUMBER</text>
<text x="46.4" y="234.8">X/8 INLET</text>
<text x="51.8" y="238.9">DIA</text>
<text x="66.2" y="238.9">CIRCUIT DIA</text>
<text x="73.8" y="234.8">X/16</text>
<text x="92.4" y="238.9">CIRCUITS</text>
<text x="100.2" y="234.8">X</text>
<text x="113.4" y="236.8">COUNTERBORE</text>
<text x="148" y="236.8">THRU</text>
<text x="162" y="236.8">COUNTERBORE</text>
<text x="19.5" y="245.5">11-4-I-BLNK</text>
<text x="53.1" y="245.5">11</text>
<text x="74.3" y="245.5">N/A</text>
<text x="97.4" y="245.5">N/A</text>
<text x="121.6" y="240.9">(</text>
<text x="124.7" y="245.5">N/A</text>
<text x="126.2" y="240.9">.002)</text>
<text x="147.6" y="240.9">HOLE</text>
<text x="149" y="245.5">N/A</text>
<text x="163.2" y="240.9">DEPTH (</text>
<text x="173.3" y="245.5">N/A</text>
<text x="181.6" y="240.9">.010)</text>
<text x="23.4" y="249.3">11-4-21</text>
<text x="53.1" y="249.3">11</text>
<text x="77.2" y="249.3">4</text>
<text x="99.1" y="249.3">21</text>
<text x="124.6" y="249.3">.254</text>
<text x="148.9" y="249.3">.187</text>
<text x="173.2" y="249.3">.240</text>
<text x="357.4" y="250.2">DISTRIBUTOR, VENTURI, 1-3/8&quot;</text>
<text x="23.4" y="253.1">11-4-22</text>
<text x="23.4" y="257.1">11-4-23</text>
<text x="53.1" y="253.1">11</text>
<text x="53.1" y="257.1">11</text>
<text x="77.2" y="253.1">4</text>
<text x="77.2" y="257.1">4</text>
<text x="99.1" y="253.1">22</text>
<text x="99.1" y="257.1">23</text>
<text x="124.6" y="253.1">.254</text>
<text x="124.6" y="257.1">.254</text>
<text x="148.9" y="253.1">.187</text>
<text x="148.9" y="257.1">.187</text>
<text x="173.2" y="253.1">.240</text>
<text x="173.2" y="257.1">.240</text>
<text x="357.4" y="254.4">INLET, 1/4&quot; AND 5/16&quot;</text>
<text x="23.4" y="261">11-4-24</text>
<text x="53.1" y="261">11</text>
<text x="77.2" y="261">4</text>
<text x="99.1" y="261">24</text>
<text x="124.6" y="261">.192</text>
<text x="148.9" y="261">.187</text>
<text x="173.2" y="261">.240</text>
<text x="357.4" y="258.6">CIRCUITS</text>
<text x="23.4" y="265">11-5-18</text>
<text x="23.4" y="269">11-6-13</text>
<text x="53.1" y="265">11</text>
<text x="53.1" y="269">11</text>
<text x="77.2" y="265">5</text>
<text x="77.2" y="269">6</text>
<text x="99.1" y="265">18</text>
<text x="99.1" y="269">13</text>
<text x="124.6" y="265">.192</text>
<text x="124.6" y="269">.379</text>
<text x="148.9" y="265">.236</text>
<text x="148.9" y="269">.291</text>
<text x="173.2" y="265">.250</text>
<text x="173.2" y="269">.312</text>
</g>
<g font-size="3.4">
<text x="206.1" y="224.6">NOTES:</text>
<text x="206.1" y="228.2">1. PART TO BE CLEAN AND FREE OF BURRS.</text>
<text x="206.1" y="231.7">2. BREAK ALL UNMARKED CORNERS .005.</text>
<text x="206.1" y="235.2">3. ALL UNMARKED MACHINED SURFACES 63 MAX.</text>
<text x="206.1" y="238.8">4. ALL DIAMETERS MARKED &quot;*&quot; TO BE CONCENTRIC</text>
<text x="206.1" y="245.9">5. MINIMUM HOLE SPACING BETWEEN EDGE OF</text>
<text x="210.7" y="242.3">WITHN .003 TIR.</text>
<text x="209.8" y="249.4">BODY AND BETWEEN HOLES TO BE .050</text>
<text x="206.1" y="252.9">6. MATERIAL TO BE STRESS RELIEVED (550 F FOR 1</text>
<text x="209.8" y="256.5">HOUR MIN)</text>
<text x="206.1" y="260">7. INSIDE CAVITY OF DISTRIBUTOR TO BE BEAD</text>
<text x="209.8" y="263.6">BLASTED TO REMOVE ALL BURRS AND</text>
<text x="209.8" y="267.1">SHARP EDGES</text>
<text x="355.4" y="265.2">B</text>
</g>
<g font-size="3.2">
<text x="40" y="7.9">8</text>
<text x="91.1" y="7.9">7</text>
<text x="140.4" y="8.1">6</text>
<text x="189.8" y="7.9">5</text>
<text x="239.3" y="7.6">4</text>
<text x="289.9" y="7.9">3</text>
<text x="339.7" y="7.9">2</text>
<text x="389.5" y="8.1">1</text>
<text x="12.8" y="41.6">D</text>
<text x="417.3" y="41.1">D</text>
<text x="12.4" y="105.7">C</text>
<text x="417.6" y="106.5">C</text>
<text x="13.3" y="170.9">B</text>
<text x="418.1" y="170.8">B</text>
<text x="417.3" y="231.9">A</text>
<text x="12.9" y="237.2">A</text>
<text x="38.3" y="271.8">8</text>
<text x="88.9" y="272">7</text>
<text x="138.5" y="271.8">6</text>
<text x="189.1" y="271.8">5</text>
<text x="240.4" y="271.8">4</text>
<text x="289.7" y="272">3</text>
<text x="340.3" y="272">2</text>
<text x="390.1" y="272">1</text>
</g>
<g font-size="3.1">
<text x="328.5" y="247.1">CK</text>
<text x="340.3" y="246.5">07/21/14</text>
<text x="327.5" y="269">2.019</text>
</g>
<g font-size="2.8">
<text x="322.8" y="15.1">REV.</text>
<text x="324.3" y="18">A</text>
<text x="351.6" y="15.2">DESCRIPTION</text>
<text x="391.3" y="15.2">DATE</text>
<text x="403.7" y="15.2">ECN NO.</text>
<text x="324.3" y="21.2">B</text>
<text x="331" y="18.2">RELEASE TO PRODUCTION</text>
<text x="331" y="21.2">UPDATED PER MANUFACTURED PART</text>
<text x="389.7" y="18.4">7/25/14</text>
<text x="389.7" y="21.2">6/16/15</text>
<text x="403.8" y="18.4">14-268</text>
<text x="403.8" y="21.2">15-108</text>
<text x="362.2" y="269">1:0.5</text>
</g>
<text font-size="2.7" x="290.3" y="256.3">UNS C36000 HO2 BRASS</text>
<g font-size="2.1">
<text x="208.1" y="15.6">THIS DOCUMENT CONTAINS PROPRIETARY AND CONFIDENTIAL INFORMATION</text>
<text x="208.1" y="18.2">OF CONTROL DEVICES LLC AND MUST BE USED STRICTLY IN ACCORDANCE</text>
<text x="208.1" y="20.8">WITH THE LIMITED PURPOSE FOR WHICH IT WAS SUBMITTED. ANY REPRO-</text>
<text x="208.1" y="23.4">DUCTION, DISCLOSURE OR USE OF THIS DOCUMENT IS EXPRESSLY PRO-</text>
<text x="208.1" y="26">HIBITED, EXCEPT AS OTHERWISE AGREED IN WRITING.</text>
<text x="346.6" y="229.4">PARTS</text>
<text x="354.3" y="229.4">LIST</text>
<text x="290.5" y="237.1">DIMENSIONS ARE IN INCHES</text>
<text x="290.6" y="234.5">UNLESS OTHERWISE SPECIFIED</text>
<text x="290.6" y="239.9">TOLERANCES ARE:</text>
<text x="362.1" y="239.8">1555 LARKIN WILLIAMS ROAD, FENTON MO 63026</text>
<text x="301" y="245.4">.XX</text>
<text x="306.9" y="245.4">.02</text>
<text x="315.9" y="245.4">1</text>
<text x="300.5" y="248">.XXX</text>
<text x="307.5" y="248">.005</text>
<text x="291.2" y="267.1">DO NOT SCALE DRAWING</text>
</g>
<g font-size="1.8">
<text x="361" y="11.5">REVISIONS</text>
<text x="290.6" y="224.1">ITEM</text>
<text x="290.8" y="225.7">NO.</text>
<text x="302.7" y="225.9">IDENTIFYING NO.</text>
<text x="305.4" y="223.9">PART</text>
<text x="311.4" y="223.9">OR</text>
<text x="350.8" y="226">OR DESCRIPTION</text>
<text x="350.9" y="224.1">NOMENCLATURE</text>
<text x="390.5" y="226.3">SPECIFICATION</text>
<text x="392.9" y="224.2">MATERIAL</text>
<text x="409.2" y="226.2">REQD</text>
<text x="410" y="224.1">QTY</text>
<text x="325" y="236.9">DO NOT MANUALLY UPDATE</text>
<text x="325.2" y="234.1">CAD GENERATED DRAWING,</text>
<text x="289.9" y="242.7">FRACTIONS</text>
<text x="301.2" y="242.7">DECIMALS</text>
<text x="311.6" y="242.7">ANGLES</text>
<text x="322.2" y="244.3">DRAWN</text>
<text x="325.2" y="241.6">APPROVALS</text>
<text x="344.5" y="241.4">DATE</text>
<text x="322.1" y="249.8">CHECKED</text>
<text x="289.5" y="252.6">MATERIAL</text>
<text x="322.1" y="255.1">RESP ENG</text>
<text x="289.5" y="259.3">FINISH</text>
<text x="322.2" y="260.5">MFG ENG</text>
<text x="354.3" y="261.8">SIZE</text>
<text x="358.9" y="261.7">DWG. NO.</text>
<text x="409.6" y="261.8">REV.</text>
<text x="322.2" y="266">MASS</text>
<text x="336.2" y="269">LBS</text>
<text x="355.1" y="268.2">SCALE</text>
<text x="400.5" y="268.1">SHEET 1</text>
<text x="408.2" y="268.1">OF</text>
<text x="411.8" y="268.1">1</text>
</g>
</svg>
